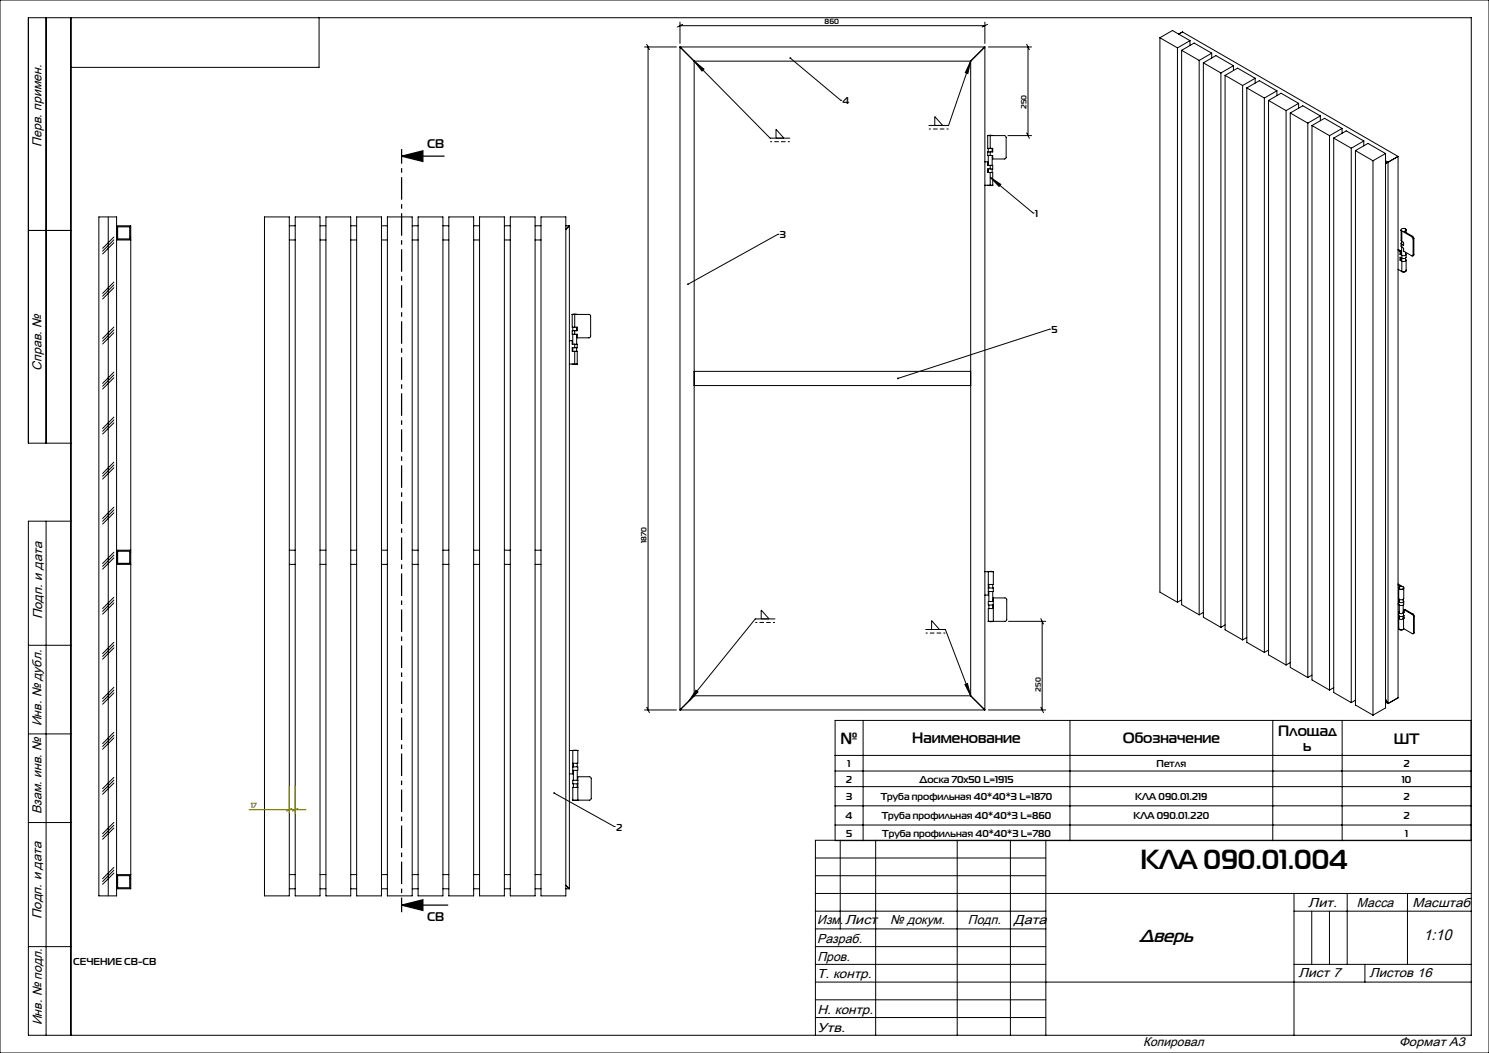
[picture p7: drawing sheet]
<svg xmlns="http://www.w3.org/2000/svg" width="420mm" height="297mm" viewBox="0 0 420 297" stroke-linecap="round" stroke-linejoin="round" font-family="sans-serif">
<g fill="none" stroke="#000" stroke-width=".28">
<path d="M0 0h420v297h-420zM13 5v120M20 5v287M90 5v14h-70M181.8 13.2h9M182.4 12.5l.8 1.5M182.8 13.2v187M191.8 6.2v6M191.8 13.2v187M191.8 13.2l4 4M191.8 13.2h86M191.8 7.2h86"/>
<path d="M192.6 6.9l-1.6 .7M195.8 17.2l2.8 2.3-.6 .5zM195.8 17.2v179M195.8 17.2h78M195.8 17.2l21.4 21.8h5.6M222.9 16.4l14.2 11.9M273.8 17.2l-.8 3.5-.7-.2zM273.8 17.2v179M273.8 17.2l-6.2 18.2h-5.6M277.8 13.2l-4 4M277.8 6.2v6M277.8 13.2v187"/>
<path d="M278.6 6.9l-1.6 .7M278.8 13.2h12.2M289.6 12.5l.7 1.5M290 13.2v25M327.2 10.6v156.4l4.9 2.9M327.2 10.6l4.9 2.9M327.2 10.6l3.5-2 5 2.9M332.1 13.5v156.4M332.5 9.6l1-.6 60.8 35.1M333.3 14.2v156.4l5 2.8M333.3 14.2l5 2.8M333.3 14.2l3.5-2.1 5 2.9"/>
<path d="M335.7 11.5l-3.6 2M335.7 11.5v1.3M338.3 17v156.4M339.4 17.7v156.4l5 2.8M339.4 17.7l5 2.9M339.4 17.7l3.6-2 4.9 2.8M341.8 15l-3.5 2M341.8 15v1.4M347.9 18.5l-3.5 2.1M347.9 18.5v1.4M218.9 39v-2.5l2.2 2.5M237.1 28.3h.1"/>
<path d="M263.7 35.4v-2.5l2.2 2.5M278.6 38.2v3.6h.7M279.3 38.2v3.6M280.1 38.2h-1.5h4.7l.4 .3 .1 5.9-.4 .4h-3.4v-1h-.7M284.3 38.2h6.7M289.6 37.5l.7 1.5M344.4 20.6v156.3M345.6 21.3v156.3l4.9 2.9M345.6 21.3l4.9 2.8M345.6 21.3l3.5-2.1 4.9 2.9M350.5 24.1v156.4M351.7 24.8v156.4l4.9 2.8"/>
<path d="M351.7 24.8l4.9 2.9M351.7 24.8l3.5-2 5 2.8M354 22.1l-3.5 2M354 22.1v1.3M356.6 27.7v156.3M357.8 28.3v156.4l5 2.9M357.8 28.3l5 2.9M357.8 28.3l3.5-2 5 2.9M360.2 25.6l-3.6 2.1M360.2 25.6v1.4M362.8 31.2v156.4M363.9 31.9v156.3l5 2.9"/>
<path d="M363.9 31.9l5 2.8M363.9 31.9l3.6-2.1 4.9 2.9M366.3 29.2l-3.5 2M366.3 29.2v1.3M368.9 34.7v156.4M370.1 35.4v156.4l4.9 2.8M370.1 35.4l4.9 2.9M370.1 35.4l3.5-2 5 2.8M372.4 32.7l-3.5 2M372.4 32.7v1.4M375 38.3v156.3M376.2 39v156.3l4.9 2.9"/>
<path d="M376.2 39l4.9 2.8M376.2 39l3.5-2.1 5 2.9M378.6 36.2l-3.6 2.1M378.6 36.2v1.4M384.7 39.8l-3.6 2M384.7 39.8v1.3M277.8 52.2h2.3h-1.5M277.8 45.6h.8v1h.7M278.8 41.8v1M278.8 43.8v2.8M278.8 47.6v1M279.3 42.8h-.7v1h.7"/>
<path d="M279.3 46.6h.7v1h-.7M279.3 48.6h.7v3.6M279.3 50l3 2-.5 .6zM279.3 41.8h.7v1h-.7M279.3 47.6h-.7v1h.7M279.3 42.8v1M279.3 46.6v1M279.3 48.6v3.6M279.3 50l12.1 10.1M279.9 41.8v1M279.9 43.8v2.8M279.9 47.6v1"/>
<path d="M381.1 41.8v156.4M382.3 42.5v156.4l5 2.8M382.3 42.5l5 2.8M382.3 42.5l3.6-2.1 4.9 2.9M387.3 45.3v156.4M390.8 43.3l-3.5 2M390.8 43.3v156.4l-3.5 2M390.8 45.3l.7 .5M391.5 45.8v152.6M391.5 45.8l-.7 .4M394.3 44.1v152.7l-2.8 1.6M394.3 44.1l-2.8 1.7"/>
<path d="M8 65h12M27.9 61.2h5v191.5h-5zM30.5 61.2v191.5M32.1 68.4l-3.2 3.2M32.1 67.7l-3.2 3.1M32.1 79.6l-3.2 3.1M32.1 66.9l-3.2 3.1M32.9 63.7h4v187h-4M32.9 67.7h4M32.9 66.9h.3M33.2 64h3.4v3.4h-3.4zM36.6 66.9h.3"/>
<path d="M74.6 61.2h7v191.5h-7zM81.6 63.7h1.7M81.6 67.7h1.7M83.3 61.2h7v191.5h-7zM90.3 63.7h1.6M90.3 67.7h1.6M91.9 61.2h7v191.5h-7zM98.9 63.7h1.7M98.9 67.7h1.7M100.6 61.2h7v191.5h-7zM107.6 63.7h1.7M107.6 67.7h1.7"/>
<path d="M109.3 61.2h7v191.5h-7zM116.3 63.7h1.6M116.3 67.7h1.6M117.9 61.2h7v191.5h-7zM124.9 63.7h1.7M124.9 67.7h1.7M126.6 61.2h7v191.5h-7zM133.6 63.7h1.7M133.6 67.7h1.7M135.3 61.2h7v191.5h-7zM142.3 63.7h1.6M142.3 67.7h1.6"/>
<path d="M143.9 61.2h7v191.5h-7zM150.9 63.7h1.7M150.9 67.7h1.7M152.6 61.2h7v191.5h-7zM159.6 63.7h1M160.6 63.7v187M160.6 63.7l-1 1M219.4 66.1h.1M219.4 66.1l-25.3 14.1M291.4 60.1h.1M394.3 76l1.1 .6M394.3 70.6l.6 .3"/>
<path d="M394.3 70.3l.8 .5M394.9 70.9v.8M394.9 71.7l.5 .3M394.9 73.4l.5 .2M395.1 71.6l-.2 .1M395.1 70.8l-.2 .1M395.1 70.8v.8M395.1 72.7v.5M395.1 73.2l-.2 .2M395.2 68.6v.9l.7 .5v.8l2.4 1.4 .3-.2M395.2 64.9l.2 .3v3.4M395.2 65v2.8l.7 .6v.8l-.5-.3"/>
<path d="M395.2 64.7l.8-.3a.49 .49 0 0 1 .7 .6 .49 .49 0 0 1-.8 .3 .5 .5 0 0 1-.7-.6zM395.3 71.6v.1M395.3 73.2v.1M395.3 71.6h.1M395.3 73.2h.1M395.4 71.5l-.1 .1M395.4 73.1l-.1 .1M395.4 68.4l-.2 .3 .2 .2M395.4 68.9v2.8l-.3-.1M395.4 72v1.4l-.3-.2M395.4 73.6v3M395.6 65.3l2.6 1.5"/>
<path d="M395.9 68.9v.1M396.1 65.3l2.3 1.4M396.2 65.3h.1M396.5 71.5a.45 .45 0 0 1 0 .6 .45 .45 0 0 1-.6 0l-.5-.1M396.5 73.1a.45 .45 0 0 1 0 .6 .45 .45 0 0 1-.6 .1l-.5-.2M396.5 71.1v.6M396.5 72.8v.6M396.5 64.6a.36 .36 0 0 1 .1 .5 .36 .36 0 0 1-.4 .1M396.6 76.2a.8 .8 0 0 1-.6 .5 .8 .8 0 0 1-.8-.2M396.6 71.7l-.1 1-.8 .2-.8-.4v.9M396.6 73.4v3l-.6 .3-.6-.1M396.6 65v.6"/>
<path d="M398.2 66.8l.4 .6M398.4 66.7l.4 .6M398.4 66.7l-.2 .1M398.6 67.4v4.6M398.8 71.8l-.3 .4M398.8 67.3l-.2 .1M398.8 71.8l-.2 .2M398.8 67.3v4.5M32.1 93.8l-3.2 3.2M32.1 81.1l-3.2 3.2M32.1 93.1l-3.2 3.1M32.1 80.4l-3.2 3.1"/>
<path d="M32.1 92.3l-3.2 3.1M160.6 96.1h.8v1h.7M161.4 88.7v3.6h.7M161.6 92.3v1M161.6 94.3v2.8M161.6 98.1v1M162.1 97.1h.7v1h-.7M162.1 99.1h.7v3.6M162.1 93.3h-.7v1h.7M162.1 92.3h.7v1h-.7M162.1 98.1h-.7v1h.7M162.1 88.7v3.6"/>
<path d="M162.1 93.3v1M162.1 97.1v1M162.1 99.1v3.6M162.7 92.3v1M162.7 94.3v2.8M162.7 98.1v1M162.9 88.7h-1.5h4.7l.4 .2 .1 6-.4 .4h-3.4v-1h-.7M296 92.9h.1M296 92.9l-42.7 13.8M32.1 119.2l-3.2 3.2M32.1 106.5l-3.2 3.2M32.1 118.5l-3.2 3.1"/>
<path d="M32.1 105.8l-3.2 3.1M32.1 117.7l-3.2 3.1M32.1 105l-3.2 3.1M160.6 102.7h2.3h-1.5M195.8 108.7h78M195.8 104.7h78M20 125h-12v-120h407v287h-407v-145h12M32.1 131.9l-3.2 3.2M32.1 131.2l-3.2 3.1M32.1 130.4l-3.2 3.1M13 147v145M32.1 157.3l-3.2 3.2"/>
<path d="M32.1 144.6l-3.2 3.2M32.1 156.6l-3.2 3.1M32.1 143.9l-3.2 3.1M32.1 155.8l-3.2 3.1M32.1 143.1l-3.2 3.1M32.9 159.2h4M32.9 155.2h4M32.9 155.8h.3M32.9 158.9h4M33.2 155.5h3.4v3.4h-3.4zM36.6 155.8h.3M81.6 159.2h1.7"/>
<path d="M81.6 155.2h1.7M90.3 159.2h1.6M90.3 155.2h1.6M98.9 159.2h1.7M98.9 155.2h1.7M107.6 159.2h1.7M107.6 155.2h1.7M116.3 159.2h1.6M116.3 155.2h1.6M124.9 159.2h1.7M124.9 155.2h1.7M133.6 159.2h1.7"/>
<path d="M133.6 155.2h1.7M142.3 159.2h1.6M142.3 155.2h1.6M150.9 159.2h1.7M150.9 155.2h1.7M32.1 170l-3.2 3.2M32.1 169.3l-3.2 3.1M32.1 168.5l-3.2 3.1M214.7 174.6v-2.5l2.2 2.5M218.6 174.6h-5.6l-18.6 23.1M261.1 177.6h5.6l7.1 18.6M262.8 177.6v-2.5l2.2 2.5"/>
<path d="M277.8 161.2h.9M278.7 161.2h1.5zM278.7 175.2h1.5M278.8 165.8h1.4v1h-1.4M278.8 161.2v6.6h-1M278.9 164.8v1M278.9 166.8v2.8M278.9 170.6v1M280 164.8v1M280 166.8v2.8M280 170.6v1M280.2 161.2v3.6h-1.4"/>
<path d="M280.2 169.6h-1.4v1h1.4M280.2 171.6h-1.4v3.6M280.2 175.2v-6.6l3.5 .1 .3 .4-.1 5.8-.4 .3h-3.3M284.5 175.2h10.5M293.6 174.5l.7 1.5M294 175.2v25M333.3 169.2l-1.2 .7M339.4 172.7l-1.1 .7M345.6 176.3l-1.2 .6M351.7 179.8l-1.2 .7M394.3 165l.8 .4M394.3 164.7l1.3 .7"/>
<path d="M394.3 170.4l.2 .1M394.5 177.1a.78 .78 0 0 0 .7 .6 .78 .78 0 0 0 .8-.4M394.5 172.7v.9l.6 .3 .8-.3v-.8M394.5 174.3v3l.6 .4 .8-.3v-2.9M394.5 166v2.8l.8 .4 .6-.4 .1-2.8M394.5 169.6l.1 1 .7 .2 .6-.3 .1-.9M394.6 165.6l.5-.2a.54 .54 0 0 1 .8 .1 .54 .54 0 0 1-.1 .7 .54 .54 0 0 1-.7 0 .44 .44 0 0 1-.5-.1 .44 .44 0 0 1 0-.5zM394.7 172.4a.44 .44 0 0 0 0 .6 .44 .44 0 0 0 .6 .1l.6-.3M394.7 174.1a.44 .44 0 0 0 0 .5 .44 .44 0 0 0 .6 .1l.6-.2M394.7 169.3a.54 .54 0 0 0 .2 .7 .54 .54 0 0 0 .7-.1 .34 .34 0 0 0 .3-.2 .34 .34 0 0 0-.1-.4M394.7 169v.6M394.7 170.7v2"/>
<path d="M394.7 173.8v.5M395 165.4a.44 .44 0 0 0-.4 .6 .44 .44 0 0 0 .7 .2 .42 .42 0 0 0 .5-.1 .42 .42 0 0 0-.1-.6M395.8 172.8h.1M395.8 174.4l.1 .1M395.8 169v.6M395.8 170.7v2.1M395.8 173.8v.6M395.8 172.4l.2 .2M395.8 174.1l.2 .1M395.9 177.3l2.5 1.4 .3-.2M395.9 173.5l.1 .9-.2-.1M396 172v.8l-.2-.1"/>
<path d="M396 172l2.4 1.3M396 172l.2-.1 2.4 1.3M398.4 173.3l.3 .6M398.6 173.2l.3 .6M398.6 173.2l-.2 .1M398.7 173.9v4.6M398.9 178.4l-.3 .3M398.9 173.8l-.2 .1M398.9 178.4l-.2 .1M398.9 173.8v4.6M8 182h12M32.1 195.4l-3.2 3.2"/>
<path d="M32.1 182.7l-3.2 3.2M32.1 194.7l-3.2 3.1M32.1 182l-3.2 3.1M32.1 193.9l-3.2 3.1M32.1 181.2l-3.2 3.1M182.4 199.5l.8 1.5M195.8 196.2l-4 4M195.8 196.2h78M196.3 194.7l.6 .5-2.5 2.5zM272.2 193.1l.7-.3 .9 3.4zM273.8 196.2l4 4M293.6 199.5l.7 1.5"/>
<path d="M357.8 183.3l-1.2 .7M363.9 186.9l-1.1 .7M370.1 190.4l-1.2 .7M376.2 194l-1.2 .6M382.3 197.5l-1.2 .7M390.8 197.2l.7 1.2M390.8 198l.7 .4M8 207h12M32.1 208.1l-3.2 3.2M32.1 207.4l-3.2 3.1M32.1 219.3l-3.2 3.1M32.1 206.6l-3.2 3.1"/>
<path d="M160.6 211.7h.9M161.5 211.7h1.5zM161.6 216.3h1.4v1h-1.4M161.6 211.7v6.6h-1M161.7 215.3v1M161.7 217.3v2.8M162.8 215.3v1M162.8 217.3v2.8M163 211.7v3.6h-1.4M181.8 200.2h9M191.8 200.2h86M235.6 203.2h179.3v33.9h-179.3z"/>
<path d="M235.6 213.1h179.3M235.6 217.5h179.3M243.5 203.2v33.9M278.8 200.2h16.2M301.8 203.2v33.9M359 203.2v33.9M378.6 203.2v33.9M8 232h12M32.1 233.5l-3.2 3.2M32.1 220.8l-3.2 3.2M32.1 232.8l-3.2 3.1M32.1 220.1l-3.2 3.1"/>
<path d="M32.1 232l-3.2 3.1M156.3 223.7l16.9 9.4M161.5 225.7h1.5M161.7 221.1v1M162.8 221.1v1M163 220.1h-1.4v1h1.4M163 222.1h-1.4v3.6M163 225.7v-6.6h3.5l.3 .5-.1 5.8-.4 .3h-3.3M173.2 233.1h.1M235.6 221.9h179.3M235.6 227.3h179.3M235.6 232.7h179.3"/>
<path d="M237 237v25M247 237v55M270 237v55M285 237v55M295 237v55M415 237h-185v55M32.1 246.2l-3.2 3.2M32.1 245.5l-3.2 3.1M32.1 244.7l-3.2 3.1M32.9 246.7h4M32.9 247.8h.3M32.9 249.4h.1"/>
<path d="M32.9 248.6l.3 .3M33.2 247h3.4v3.4h-3.4zM36.6 247.8h.3M81.6 246.7h1.7M81.6 250.7h1.7M90.3 246.7h1.6M90.3 250.7h1.6M98.9 246.7h1.7M98.9 250.7h1.7M107.6 246.7h1.7M107.6 250.7h1.7M116.3 246.7h1.6"/>
<path d="M116.3 250.7h1.6M124.9 246.7h1.7M124.9 250.7h1.7M133.6 246.7h1.7M133.6 250.7h1.7M142.3 246.7h1.6M142.3 250.7h1.6M150.9 246.7h1.7M150.9 250.7h1.7M159.6 249.7l1 1M159.6 250.7h1M230 242h65"/>
<path d="M230 247h65M230 252h185M230 257h65M365 252v40M365 257h50M370 257v15M375 257v15M380 252v20M397 252v20M8 267h12M230 267h65M230 272h65"/>
<path d="M230 277h185M230 262h65M365 272h50M385 272v5M230 282h65M230 287h65"/>
</g>
<path d="M113.3 44l6-1.5v3zM113.3 44h12M113.3 255.3l6-1.5v3zM113.3 255.3h13" fill="none" stroke="#000" stroke-width=".35"/>
<path d="M222.8 40h-5.6M267.6 36.4h-5.6M218.6 175.6h-5.6M266.7 178.6h-5.6" fill="none" stroke="#000" stroke-width=".28" stroke-dasharray="1.3 .6" stroke-dashoffset=".7" stroke-linecap="butt"/>
<path d="M113.3 42v215.3" fill="none" stroke="#000" stroke-width=".35" stroke-dasharray="6.3 1.3 1.3 1.3" stroke-dashoffset="2.2" stroke-linecap="butt"/>
<path d="M70.2 228.4h16.1M81.6 221.7v7.7M82.4 228l-1.6 .8M83.3 221.7v7.7M84.1 228l-1.6 .8" fill="none" stroke="#808000" stroke-width=".28"/>
<g fill="#000">
<path d="M113.3 44l6-1.5v3zM113.3 255.3l6-1.5v3z"/>
<path d="M156.1 223.5l.2 .2-.2-.1a.25 .25 0 0 0 .2 .3 .25 .25 0 0 0 .2-.3 .25 .25 0 0 0-.4-.1zM193.9 80l-.1 .3 .3-.1-.3 .1a.25 .25 0 0 0 .4 .1 .25 .25 0 0 0 .1-.4 .25 .25 0 0 0-.4 0zM222.7 16.2a.25 .25 0 0 0 .1 .4 .25 .25 0 0 0 .4-.3 .25 .25 0 0 0-.4-.1l.1 .2zM279.3 50l3 2-.5 .6zM253.1 106.5l-.1 .3 .3-.1-.3 .1a.25 .25 0 0 0 .4 .2 .25 .25 0 0 0 .1-.4 .25 .25 0 0 0-.4-.1zM195.8 17.2l2.8 2.3-.6 .5zM273.8 17.2l-.8 3.5-.7-.2zM272.2 193.1l.7-.3 .9 3.4zM196.3 194.7l.6 .5-2.5 2.5z"/>
</g>
<text font-size="7.8" x="321.7" y="245">КЛА 090.01.004</text>
<text font-size="5.1" x="321.4" y="265.7">Дверь</text>
<text font-size="4.6" x="237.1" y="209.7">№</text>
<text font-size="4.4" x="401.5" y="265.1">1:10</text>
<g font-size="4.2">
<text x="257.3" y="209.6">Наименование</text>
<text x="316.7" y="209.6">Обозначение</text>
<text x="360.5" y="207.6">Площад</text>
<text x="393.2" y="209.7">ШТ</text>
<text x="367.6" y="211.9">ь</text>
</g>
<g font-size="3.7">
<text x="11.7" y="41.4" transform="rotate(-90 11.7 41.4)">Перв. примен.</text>
<text x="11.7" y="104.5" transform="rotate(-90 11.7 104.5)">Справ. №</text>
<text x="11.9" y="174.7" transform="rotate(-90 11.9 174.7)">Подп. и дата</text>
<text x="11.7" y="204.9" transform="rotate(-90 11.7 204.9)">Инв. № дубл.</text>
<text x="11.7" y="229.6" transform="rotate(-90 11.7 229.6)">Взам. инв. №</text>
<text x="369" y="255.7">Лит.</text>
<text x="382.8" y="255.7">Масса</text>
<text x="398.4" y="255.8">Масштаб</text>
<text x="11.7" y="259.2" transform="rotate(-90 11.7 259.2)">Подп. и дата</text>
<text x="230.5" y="260.7">Изм.</text>
<text x="238.4" y="260.6">Лист</text>
<text x="251.1" y="260.6">№ докум.</text>
<text x="273" y="260.6">Подп.</text>
<text x="286" y="260.6">Дата</text>
<text x="230.5" y="265.9">Разраб.</text>
<text x="230.5" y="276">Т. контр.</text>
<text x="230.6" y="271">Пров.</text>
<text x="366.2" y="275.5">Лист 7</text>
<text x="386.3" y="275.5">Листов 16</text>
<text x="230.6" y="285.9">Н. контр.</text>
<text x="11.8" y="289.2" transform="rotate(-90 11.8 289.2)">Инв. № подл.</text>
<text x="230.6" y="291">Утв.</text>
</g>
<g font-size="3.6">
<text x="322.5" y="295">Копировал</text>
<text x="394.6" y="295">Формат А3</text>
</g>
<g font-size="3.5">
<text x="120.5" y="41.7">CB</text>
<text x="120.5" y="259.8">CB</text>
</g>
<g font-size="2.8">
<text x="237.6" y="29.4">4</text>
<text x="292" y="61.2">1</text>
<text x="219.9" y="67.2">3</text>
<text x="296.6" y="94">5</text>
<text x="238.6" y="220.7">2</text>
<text x="239.1" y="216.3">1</text>
<text x="259.3" y="220.7">Доска 70х50 L=1915</text>
<text x="326.2" y="216.3">Петля</text>
<text x="395.4" y="220.7">10</text>
<text x="395.9" y="216.3">2</text>
<text x="238.6" y="225.7">3</text>
<text x="248.4" y="225.7">Труба профильная 40*40*3 L=1870</text>
<text x="320.2" y="225.7">КЛА 090.01.219</text>
<text x="395.9" y="225.7">2</text>
<text x="238.5" y="231.1">4</text>
<text x="248.7" y="231.1">Труба профильная 40*40*3 L=860</text>
<text x="319.7" y="231.1">КЛА 090.01.220</text>
<text x="395.9" y="231.1">2</text>
<text x="173.8" y="234.3">2</text>
<text x="238.6" y="236">5</text>
<text x="248.8" y="236">Труба профильная 40*40*3 L=780</text>
<text x="396.3" y="236">1</text>
<text x="20.7" y="272.3">СЕЧЕНИЕ CB-CB</text>
</g>
<g font-size="2.1">
<text x="232.6" y="6.8">860</text>
<text x="289.6" y="30.7" transform="rotate(-90 289.6 30.7)">250</text>
<text x="182.4" y="153.2" transform="rotate(-90 182.4 153.2)">1870</text>
<text x="293.5" y="195.1" transform="rotate(-90 293.5 195.1)">250</text>
</g>
<text font-size="2.1" fill="#808000" x="70.7" y="228">17</text>
</svg>
